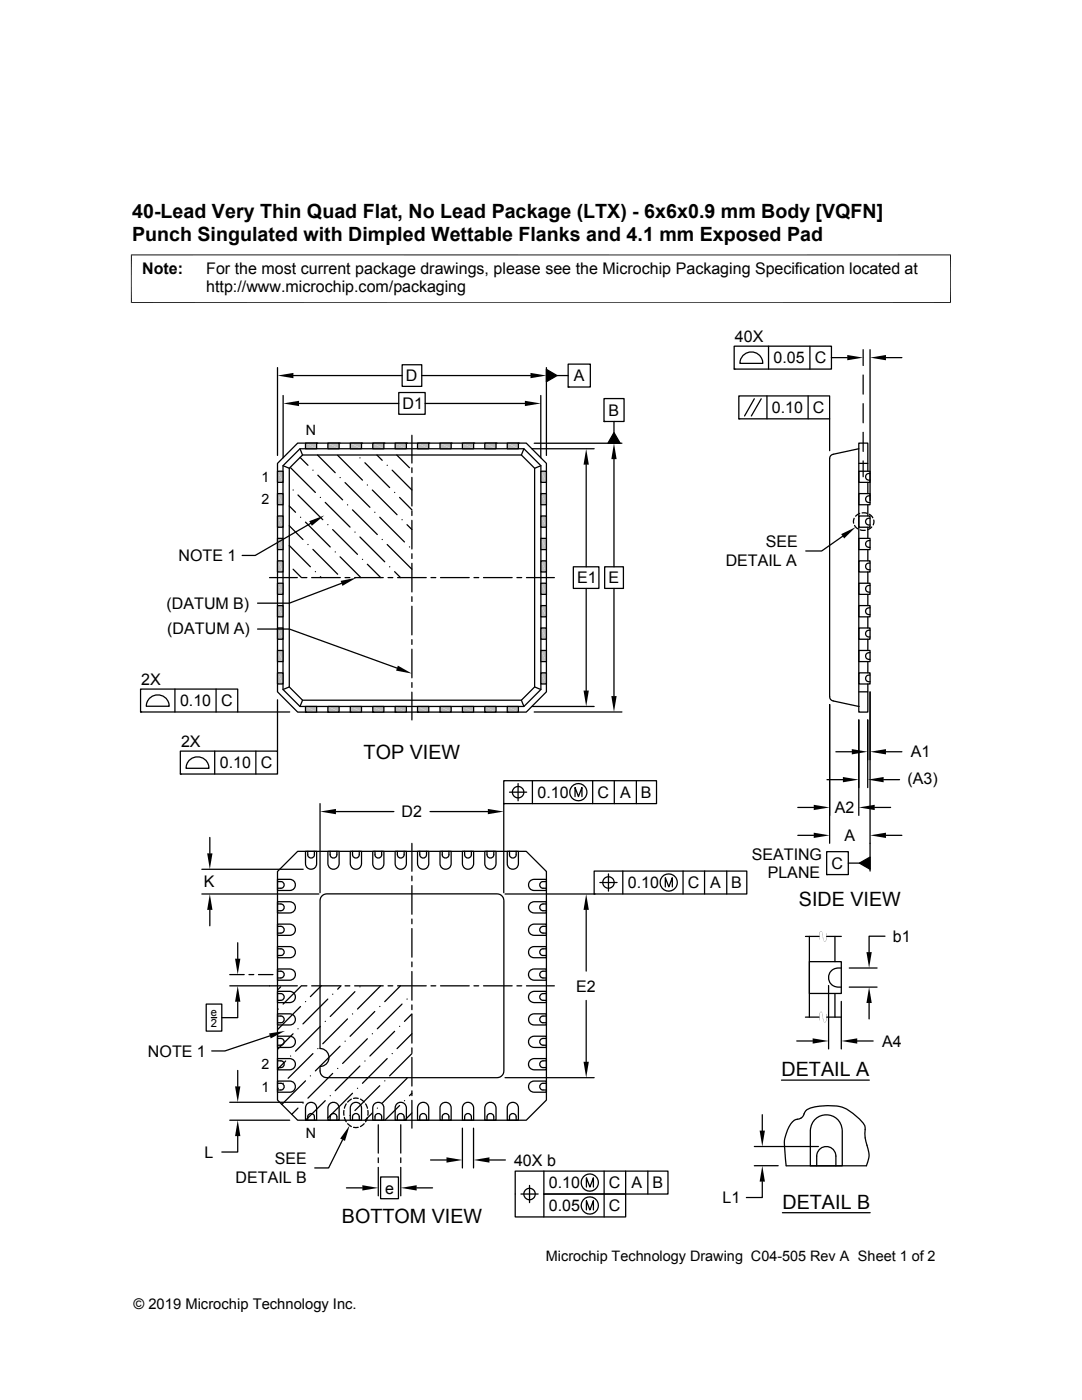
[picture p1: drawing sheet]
<svg xmlns="http://www.w3.org/2000/svg" width="216mm" height="279mm" viewBox="0 0 216 279" stroke-linecap="round" stroke-linejoin="round" font-family="sans-serif">
<g fill="none" stroke="#000" stroke-width=".25">
<path d="M56.5 92.9l1.2 .6M58 93.3l4.9 5M58.5 97.8h.1M59.4 88.4h45.6l4 4.1v45.6l-4 4h-45.6l-4-4v-45.6zM59.5 98.8l4.9 4.9M59.9 89.6l.5 1.2M59.9 89.6h44.6l3.4 3.3v44.7l-3.4 3.4h-44.6l-3.4-3.4v-44.7zM59.9 91.3l1.5 1.6M60.4 90.8h43.6l2.7 2.7v43.6l-2.7 2.6h-43.6l-2.7-2.6v-43.6zM62.4 93.8h.1M63.4 90.8l3.5 3.5M63.4 94.8l5 5"/>
<path d="M63.9 99.3h.1M67.4 90.9l4.9 4.9M67.9 95.3h.1M68.9 96.3l4.9 4.9M71.8 91.4h.1M72.8 92.4l4.9 4.9M73.3 96.8h.1M74.3 97.8l4.9 4.9M75.2 90.8l1.1 1.1M77.3 92.9h.1M78.3 93.8l3.9 4M78.7 98.3h.1"/>
<path d="M79.2 90.8l2.5 2.5M79.7 99.3l2.5 2.4M104.5 89.6l-.5 1.2M107.9 92.9l-1.2 .6M57.7 101l1.3 1.2M57.7 104.9l2.8 2.8M57.7 108.9l4.2 4.2M58.5 113.6l1.7 1.7M60 103.2h.1M61 104.2l4.9 5M61.4 108.7h.1M62.4 109.6l5 5"/>
<path d="M62.9 114.1h.1M63.9 115.1l.2 .2M64.9 100.3l4.9 4.9M65.4 104.7h.1M66.4 105.7l4.9 4.9M66.9 110.2h.1M67.9 111.1l4.1 4.2M69.3 100.8h.1M70.3 101.7l5 5M70.8 106.2h.1M71.8 107.2l5 4.9M72.3 111.6h.1"/>
<path d="M73.3 112.6l2.7 2.7M74.8 102.2h.1M75.8 103.2l4.9 5M76.3 107.7h.1M77.3 108.7l4.9 4.9M77.7 113.1h.1M78.7 114.1l1.2 1.2M80.2 103.7h.1M81.2 104.7l1 1M81.7 109.2h.1M57.7 137.1l-1.2 .5M60.4 139.7l-.5 1.3"/>
<path d="M104 139.7l.5 1.3M106.7 137.1l1.2 .5"/>
</g>
<g fill="#c0c0c0">
<path d="M101.2 88.4l2.2 1.2h-2.2z"/>
<path d="M101.2 88.4h2.2v1.2z"/>
<path d="M96.7 88.4l2.3 1.2h-2.3z"/>
<path d="M96.7 88.4h2.3v1.2z"/>
<path d="M92.3 88.4l2.2 1.2h-2.2z"/>
<path d="M92.3 88.4h2.2v1.2z"/>
<path d="M87.8 88.4l2.2 1.2h-2.2z"/>
<path d="M87.8 88.4h2.2v1.2z"/>
<path d="M83.3 88.4l2.3 1.2h-2.3z"/>
<path d="M83.3 88.4h2.3v1.2z"/>
<path d="M78.8 88.4l2.3 1.2h-2.3z"/>
<path d="M78.8 88.4h2.3v1.2z"/>
<path d="M74.4 88.4l2.2 1.2h-2.2z"/>
<path d="M74.4 88.4h2.2v1.2z"/>
<path d="M69.9 88.4l2.2 1.2h-2.2z"/>
<path d="M69.9 88.4h2.2v1.2z"/>
<path d="M65.4 88.4l2.3 1.2h-2.3z"/>
<path d="M65.4 88.4h2.3v1.2z"/>
<path d="M61 88.4l2.2 1.2h-2.2z"/>
<path d="M61 88.4h2.2v1.2z"/>
<path d="M107.9 94l1.1 2.3h-1.1z"/>
<path d="M107.9 94h1.1v2.3z"/>
<path d="M55.4 94l1.1 2.3h-1.1z"/>
<path d="M55.4 94h1.1v2.3z"/>
<path d="M107.9 98.5l1.1 2.2h-1.1z"/>
<path d="M107.9 98.5h1.1v2.2z"/>
<path d="M55.4 98.5l1.1 2.2h-1.1z"/>
<path d="M55.4 98.5h1.1v2.2z"/>
<path d="M107.9 103l1.1 2.2h-1.1z"/>
<path d="M107.9 103h1.1v2.2z"/>
<path d="M55.4 103l1.1 2.2h-1.1z"/>
<path d="M55.4 103h1.1v2.2z"/>
<path d="M107.9 107.4l1.1 2.3h-1.1z"/>
<path d="M107.9 107.4h1.1v2.3z"/>
<path d="M55.4 107.4l1.1 2.3h-1.1z"/>
<path d="M55.4 107.4h1.1v2.3z"/>
<path d="M107.9 111.9l1.1 2.3h-1.1z"/>
<path d="M107.9 111.9h1.1v2.3z"/>
<path d="M55.4 111.9l1.1 2.3h-1.1z"/>
<path d="M55.4 111.9h1.1v2.3z"/>
<path d="M107.9 116.4l1.1 2.2h-1.1z"/>
<path d="M107.9 116.4h1.1v2.2z"/>
<path d="M55.4 116.4l1.1 2.2h-1.1z"/>
<path d="M55.4 116.4h1.1v2.2z"/>
<path d="M107.9 120.9l1.1 2.2h-1.1z"/>
<path d="M107.9 120.9h1.1v2.2z"/>
<path d="M55.4 120.9l1.1 2.2h-1.1z"/>
<path d="M55.4 120.9h1.1v2.2z"/>
<path d="M107.9 125.3l1.1 2.3h-1.1z"/>
<path d="M107.9 125.3h1.1v2.3z"/>
<path d="M55.4 125.3l1.1 2.3h-1.1z"/>
<path d="M55.4 125.3h1.1v2.3z"/>
<path d="M107.9 129.8l1.1 2.2h-1.1z"/>
<path d="M107.9 129.8h1.1v2.2z"/>
<path d="M55.4 129.8l1.1 2.2h-1.1z"/>
<path d="M55.4 129.8h1.1v2.2z"/>
<path d="M107.9 134.3l1.1 2.2h-1.1z"/>
<path d="M107.9 134.3h1.1v2.2z"/>
<path d="M55.4 134.3l1.1 2.2h-1.1z"/>
<path d="M55.4 134.3h1.1v2.2z"/>
<path d="M101.2 141l2.2 1.1h-2.2z"/>
<path d="M101.2 141h2.2v1.1z"/>
<path d="M96.7 141l2.3 1.1h-2.3z"/>
<path d="M96.7 141h2.3v1.1z"/>
<path d="M92.3 141l2.2 1.1h-2.2z"/>
<path d="M92.3 141h2.2v1.1z"/>
<path d="M87.8 141l2.2 1.1h-2.2z"/>
<path d="M87.8 141h2.2v1.1z"/>
<path d="M83.3 141l2.3 1.1h-2.3z"/>
<path d="M83.3 141h2.3v1.1z"/>
<path d="M78.8 141l2.3 1.1h-2.3z"/>
<path d="M78.8 141h2.3v1.1z"/>
<path d="M74.4 141l2.2 1.1h-2.2z"/>
<path d="M74.4 141h2.2v1.1z"/>
<path d="M69.9 141l2.2 1.1h-2.2z"/>
<path d="M69.9 141h2.2v1.1z"/>
<path d="M65.4 141l2.3 1.1h-2.3z"/>
<path d="M65.4 141h2.3v1.1z"/>
<path d="M61 141l2.2 1.1h-2.2z"/>
<path d="M61 141h2.2v1.1z"/>
</g>
<g fill="none" stroke="#000" stroke-width=".25">
<path d="M55.4 73.4v17.5M56.5 78.9v12.5M58.5 75h21.7M79.6 78.3h5.2v4.4h-5.2zM80.2 72.8h4v4.3h-4zM84.2 75h21.7M107.9 78.9v12.5M109 73.7l2.1 1.3-2.1 1.2zM109 73.4v17.5M111.1 75h2.3M113.4 72.7h4.4v4.5h-4.4zM113.4 77.2h.1"/>
<path d="M120.5 79.5h4v4.6h-4zM146.5 69.1h19.4v4.6h-19.4zM146.5 73.7h.1M147.4 79h18.1v4.6h-18.1zM148.4 70.8a2.28 2.28 0 0 1 2.5-.4 2.28 2.28 0 0 1 1.3 2.1h-4.6l.4-1.1zM150.5 79.6l-1.9 3.4M151.9 79.6l-2 3.4M153 79v4.6M153.4 69.1v4.6M161.2 79v4.6M161.6 69.1v4.6M165.9 71.4h3.2"/>
<path d="M172.2 69.8v3.1M172.2 74.8v3.9M173.6 69.8v30.1M176.8 71.4h3.2M55.4 94h1.1v2.3h-1.1zM55.4 98.5h1.1v2.2h-1.1zM59.7 80.5h19.9M61 88.4h2.2v1.2h-2.2zM63.2 88.4h.1M65.4 88.4h2.3v1.2h-2.3zM67.7 88.4h.1M69.9 88.4h2.2v1.2h-2.2z"/>
<path d="M72.1 88.4h.1M74.4 88.4h2.2v1.2h-2.2zM76.6 88.4h.1M78.8 88.4h2.3v1.2h-2.3zM81.1 88.4h.1M82.2 86.9v5.5M82.2 93.4v.9M82.2 95.3v5.7M83.3 88.4h2.3v1.2h-2.3zM84.8 80.5h19.9M85.6 88.4h.1M87.8 88.4h2.2v1.2h-2.2z"/>
<path d="M90 88.4h.1M92.3 88.4h2.2v1.2h-2.2zM94.5 88.4h.1M96.7 88.4h2.3v1.2h-2.3zM99 88.4h.1M101.2 88.4h2.2v1.2h-2.2zM103.4 88.4h.1M106.1 89.6h12.5M106.6 88.5h17.5M107.9 98.5h1.1v2.2h-1.1zM107.9 94h1.1v2.3h-1.1zM117 92.7v20.4"/>
<path d="M120.5 84.1h.1M122.5 91.6v21.5M122.5 86.3l1.2 2.2h-2.4zM122.5 84.1v2.2M147.4 83.6h.1M165.5 83.6v6.3M171.4 92.5h1.8M171.4 89.6l-5.1 1.1a.84 .84 0 0 0-.8 .8v47.5a.84 .84 0 0 0 .8 .9l5.1 1.1M171.4 98.5h2.2v2.2h-2.2zM171.4 94h2.2v2.3h-2.2zM172.2 80.6v3.8M172.2 86.3v3.8"/>
<path d="M172.2 92v3.1M173.2 94v-5.6h-1.8v53.7h1.8v-5.6M173.2 96.3v2.2M173.6 99a.69 .69 0 0 0-.9 .6 .69 .69 0 0 0 .9 .7M173.6 94.5a.69 .69 0 0 0-.9 .7 .69 .69 0 0 0 .9 .6M53.8 115.3h5.5M55.4 103h1.1v2.2h-1.1zM55.4 107.4h1.1v2.3h-1.1zM55.4 111.9h1.1v2.3h-1.1zM55.4 116.4h1.1v2.2h-1.1zM60.3 115.3h.9M62 104.5l-11.1 6.3h-2.6"/>
<path d="M62.2 115.3h5.7M68.1 116.4l-10.4 4h-6.3M68.9 115.3h.9M70.8 115.3h5.7M77.4 115.3h1M79.3 115.3h5.7M82.2 101.9v1M82.2 103.8v5.8M82.2 110.5v1M82.2 112.4v5.7M82.2 119.1v.9M86 115.3h1"/>
<path d="M87.9 115.3h5.7M94.6 115.3h.9M96.5 115.3h5.7M103.1 115.3h1M105.1 115.3h5.5M107.9 116.4h1.1v2.2h-1.1zM107.9 111.9h1.1v2.3h-1.1zM107.9 107.4h1.1v2.3h-1.1zM107.9 103h1.1v2.2h-1.1zM114.4 113.1h5.1v4.3h-5.1zM117 117.4v20.4M120.6 113.1h3.8v4.3h-3.8z"/>
<path d="M122.5 117.4v21.5M168.1 107l-4.1 3h-3.2M170.4 103.4l-.1 1M170.5 104.9l.7 .7M171.4 116.4h2.2v2.2h-2.2zM171.4 111.9h2.2v2.3h-2.2zM171.4 107.4h2.2v2.3h-2.2zM171.4 103h2.2v2.2h-2.2zM171.5 102.5l-.8 .5M171.7 105.7l1 .1M172 102.4h1M173.2 100.7v2.3"/>
<path d="M173.2 105.2v2.2M173.2 109.7v2.2M173.2 114.2v2.2M173.2 118.6v2.3M173.5 102.6l.7 .7M173.6 116.8a.69 .69 0 0 0-.9 .7 .69 .69 0 0 0 .9 .7M173.6 112.4a.69 .69 0 0 0-.9 .6 .69 .69 0 0 0 .9 .7M173.6 107.9a.7 .7 0 0 0-.9 .7 .7 .7 0 0 0 .9 .6M173.6 103.4a.7 .7 0 0 0-.9 .7 .7 .7 0 0 0 .9 .7M173.9 105.2l-.8 .5M174.3 103.8l-.1 1M28 137.5h19.4v4.6h-19.4z"/>
<path d="M30 139.2a2.29 2.29 0 0 1 2.4-.3 2.29 2.29 0 0 1 1.4 2h-4.6l.3-1.1zM34.9 137.5v4.6M43.1 137.5v4.6M51.4 125.5h6.3l21.5 7.8M55.4 120.9h1.1v2.2h-1.1zM55.4 125.3h1.1v2.3h-1.1zM55.4 129.8h1.1v2.2h-1.1zM55.4 134.3h1.1v2.2h-1.1zM55.4 139.7v10.2M82.2 121v5.7M82.2 127.7v.9M82.2 129.6v5.7"/>
<path d="M82.2 136.2v1M82.2 138.1v5.6M107.9 134.3h1.1v2.2h-1.1zM107.9 129.8h1.1v2.2h-1.1zM107.9 125.3h1.1v2.3h-1.1zM107.9 120.9h1.1v2.2h-1.1zM171.4 138.1h1.8M171.4 134.3h2.2v2.2h-2.2zM171.4 129.8h2.2v2.2h-2.2zM171.4 125.3h2.2v2.3h-2.2zM171.4 120.9h2.2v2.2h-2.2zM173.2 123.1v2.2"/>
<path d="M173.2 127.6v2.2M173.2 132v2.3M173.6 134.7a.69 .69 0 0 0-.9 .7 .69 .69 0 0 0 .9 .7M173.6 130.3a.69 .69 0 0 0-.9 .6 .69 .69 0 0 0 .9 .7M173.6 125.8a.7 .7 0 0 0-.9 .6 .7 .7 0 0 0 .9 .7M173.6 121.3a.7 .7 0 0 0-.9 .7 .7 .7 0 0 0 .9 .7M173.6 138.1v35.7M28 142.1h.1M36 149.9h19.4v4.6h-19.4zM36 154.5h.1M37.9 151.6a2.29 2.29 0 0 1 2.4-.4 2.29 2.29 0 0 1 1.4 2.1h-4.6l.3-1.1zM42.8 149.9v4.6"/>
<path d="M47.4 142.1h10.4M51.1 149.9v4.6M61 141h2.2v1.1h-2.2zM61 142.1h.1M65.4 141h2.3v1.1h-2.3zM65.4 142.1h.1M69.9 141h2.2v1.1h-2.2zM69.9 142.1h.1M74.4 141h2.2v1.1h-2.2zM74.4 142.1h.1M78.8 141h2.3v1.1h-2.3zM78.8 142.1h.1"/>
<path d="M83.3 141h2.3v1.1h-2.3zM83.3 142.1h.1M87.8 141h2.2v1.1h-2.2zM87.8 142.1h.1M92.3 141h2.2v1.1h-2.2zM92.3 142.1h.1M96.7 141h2.3v1.1h-2.3zM96.7 142.1h.1M100.5 155.8h30.5v4.6h-30.5zM101.2 141h2.2v1.1h-2.2zM101.2 142.1h.1M101.7 158.1h3.4"/>
<path d="M103.4 156.4v3.4M106.1 141h12.5M106.2 155.8v4.6M106.6 142.1h17.5M114.7 159v-1.8l.7 1.8 .7-1.8v1.8M118.3 155.8v4.6M122.6 155.8v4.6M127 155.8v4.6M165 155.6h3.2M165.5 140.6v27.7M166.8 150h3.2M171.4 143.7v19"/>
<path d="M173.1 143.7v13.5M176.3 155.6h3.2M176.8 150h3.2M40.3 173.5h20.2M40.3 178.4h23.3M41.9 167.1v3.2M55.4 175.5h2.4a1.11 1.11 0 0 1 1.1 1.1 1.11 1.11 0 0 1-1.1 1.1h-2.4zM55.4 180h2.4a1.12 1.12 0 0 1 1.1 1.1 1.12 1.12 0 0 1-1.1 1.1h-2.4zM55.4 175.9h.6a.67 .67 0 0 1 .7 .7 .67 .67 0 0 1-.7 .7h-.6M55.4 173.9l4-4h45.6l4 4v45.6l-4 4.1h-45.6l-4-4.1zM61 169.9h2.2v2.5a1.11 1.11 0 0 1-1.1 1.1 1.11 1.11 0 0 1-1.1-1.1zM62.7 169.9v.7a.67 .67 0 0 1-.6 .6 .67 .67 0 0 1-.7-.6v-.7"/>
<path d="M63.9 160.4v17.8M64.2 178.8l.6-.3 .4-.1h34l.8 .3 .4 .5 .1 .5v34l-.1 .6-.4 .5-.8 .3h-34l-.6-.2-.4-.3a2.2 2.2 0 0 1-.3-1.8 1.79 1.79 0 0 0 1.7-1.8 1.79 1.79 0 0 0-1.7-1.7v-29.6zM65.4 169.9h2.3v2.5a1.12 1.12 0 0 1-1.2 1.1 1.12 1.12 0 0 1-1.1-1.1zM67 162h11.6M67.2 169.9v.7a.68 .68 0 0 1-.7 .6 .68 .68 0 0 1-.6-.6v-.7M69.9 169.9h2.2v2.5a1.12 1.12 0 0 1-1.1 1.1 1.12 1.12 0 0 1-1.1-1.1zM71.7 169.9v.7a.68 .68 0 0 1-.7 .6 .68 .68 0 0 1-.7-.6v-.7M74.4 169.9h2.2v2.5a1.11 1.11 0 0 1-1.1 1.1 1.11 1.11 0 0 1-1.1-1.1zM76.2 169.9v.7a.67 .67 0 0 1-.7 .6 .67 .67 0 0 1-.7-.6v-.7M78.8 169.9h2.3v2.5a1.12 1.12 0 0 1-1.1 1.1 1.12 1.12 0 0 1-1.2-1.1zM80.6 169.9v.7a.68 .68 0 0 1-.6 .6 .68 .68 0 0 1-.7-.6v-.7M82.2 168.3v5.6"/>
<path d="M82.2 174.8v1M82.2 176.7v5.8M83.3 169.9h2.3v2.5a1.12 1.12 0 0 1-1.2 1.1 1.12 1.12 0 0 1-1.1-1.1zM85.1 169.9v.7a.68 .68 0 0 1-.7 .6 .68 .68 0 0 1-.6-.6v-.7M85.8 162h11.5M87.8 169.9h2.2v2.5a1.11 1.11 0 0 1-1.1 1.1 1.11 1.11 0 0 1-1.1-1.1zM89.6 169.9v.7a.67 .67 0 0 1-.7 .6 .67 .67 0 0 1-.7-.6v-.7M92.3 169.9h2.2v2.5a1.12 1.12 0 0 1-1.1 1.1 1.12 1.12 0 0 1-1.1-1.1zM94.1 169.9v.7a.68 .68 0 0 1-.7 .6 .68 .68 0 0 1-.7-.6v-.7M96.7 169.9h2.3v2.5a1.12 1.12 0 0 1-1.1 1.1 1.12 1.12 0 0 1-1.2-1.1zM98.5 169.9v.7a.68 .68 0 0 1-.6 .6 .68 .68 0 0 1-.7-.6v-.7M100.5 160.4h.1"/>
<path d="M100.5 160.4v17.8M100.8 178.4h17.8M101.2 169.9h2.2v2.5a1.11 1.11 0 0 1-1.1 1.1 1.11 1.11 0 0 1-1.1-1.1zM103 169.9v.7a.67 .67 0 0 1-.7 .6 .67 .67 0 0 1-.6-.6v-.7M105.7 176l.3-.4 .6-.1h2.4v2.2h-2.4a1.11 1.11 0 0 1-1-.6 1.11 1.11 0 0 1 .1-1.1zM109 175.9h-.6a.67 .67 0 0 0-.7 .7 .67 .67 0 0 0 .7 .7h.6M118.6 173.8h30.4v4.6h-30.4zM118.6 178.4h.1M119.7 176.1h3.4M121.4 174.4v3.4M124.3 173.8v4.6M132.8 177v-1.8l.7 1.8 .7-1.8v1.8"/>
<path d="M136.3 173.8v4.6M140.6 173.8v4.6M145 173.8v4.6M159.2 161.1h3.2M159.2 166.7h3.2M165 170h4.3v4.5h-4.3zM165 174.5h.1M169.3 172.3h2.2M171.5 172.3l2.1-1.3v2.5zM174.5 161.1h3.2M176.8 166.7h3.2M41.9 181.6v3.2"/>
<path d="M45.8 196.7h13.5M45.8 194.5h2.9M47.4 199.9v3.2h-3.1M47.4 188.2v3.1M49.7 194.5h.9M51.6 194.5h2.9M55.4 184.4h2.4a1.12 1.12 0 0 1 1.1 1.1 1.12 1.12 0 0 1-1.1 1.2h-2.4zM55.4 188.9h2.4a1.11 1.11 0 0 1 1.1 1.1 1.11 1.11 0 0 1-1.1 1.1h-2.4zM55.4 193.4h2.4a1.12 1.12 0 0 1 1.1 1.1 1.12 1.12 0 0 1-1.1 1.1h-2.4zM55.4 197.8h2.4a1.12 1.12 0 0 1 1.1 1.2 1.12 1.12 0 0 1-1.1 1.1h-2.4zM55.4 180.4h.6a.68 .68 0 0 1 .7 .7 .68 .68 0 0 1-.7 .7h-.6M55.4 184.9h.6a.68 .68 0 0 1 .7 .6 .68 .68 0 0 1-.7 .7h-.6"/>
<path d="M55.4 189.4h.6a.67 .67 0 0 1 .7 .6 .67 .67 0 0 1-.7 .7h-.6M55.4 193.8h.6a.68 .68 0 0 1 .7 .7 .68 .68 0 0 1-.7 .7h-.6M55.4 198.3h.6a.68 .68 0 0 1 .7 .7 .68 .68 0 0 1-.7 .6h-.6M56 196.9l-.6 .7M60.2 196.7l-3.7 3.7M60.3 196.7h.9M61 199.9h.1M62.2 196.7h5.7M64.1 196.7l-2.2 2.2M65.4 199.4l-4.9 4.9M66.4 198.4h.1M68.1 196.7l-.7 .7"/>
<path d="M68.9 196.7h.9M70.8 196.7h5.7M70.8 197.9l-4.9 5M71.8 196.9h.1M76 196.7l-4.7 4.7M77.4 196.7h1M79.3 196.7h5.7M79.9 196.7l-3.1 3.2M81.2 199.4h.1M82.2 183.4v1M82.2 185.3v5.7M82.2 192v.9"/>
<path d="M82.2 193.9v5.7M86 196.7h1M87.9 196.7h5.7M94.6 196.7h.9M96.5 196.7h5.7M103.1 196.7h1M105.1 196.7h5.5M105.7 180.4l.3-.3 .6-.1h2.4v2.2h-2.4a1.13 1.13 0 0 1-.9-1.8zM105.7 193.8l.3-.3 .6-.1h2.4v2.2h-2.4a1.13 1.13 0 0 1-.9-1.8zM105.7 198.3l.3-.3 .6-.2h2.4v2.3h-2.4a1.11 1.11 0 0 1-1-.6 1.11 1.11 0 0 1 .1-1.2zM105.7 189.4l.3-.4 .6-.1h2.4v2.2h-2.4a1.11 1.11 0 0 1-1-.6 1.11 1.11 0 0 1 .1-1.1zM105.7 184.9l.3-.3 .6-.2h2.4v2.3h-2.4a1.11 1.11 0 0 1-1-.6 1.11 1.11 0 0 1 .1-1.2z"/>
<path d="M109 198.3h-.6a.68 .68 0 0 0-.7 .7 .68 .68 0 0 0 .7 .6h.6M109 193.8h-.6a.68 .68 0 0 0-.7 .7 .68 .68 0 0 0 .7 .7h.6M109 189.4h-.6a.67 .67 0 0 0-.7 .6 .67 .67 0 0 0 .7 .7h.6M109 184.9h-.6a.68 .68 0 0 0-.7 .6 .68 .68 0 0 0 .7 .7h.6M109 180.4h-.6a.68 .68 0 0 0-.7 .7 .68 .68 0 0 0 .7 .7h.6M117 181.6v12.2M117 199.7v12.2M160.7 186.9h2.7M161.5 191.9h6.4v6.4h-6.4zM161.5 186.9v16.1M165 186.9h2.9M165.3 196.7v12.6"/>
<path d="M166.6 186.9v5M166.6 198.3v4.7M167.9 199.9v9.4M167.9 193.2a1.99 1.99 0 0 0-2.6 1.9 1.99 1.99 0 0 0 2.6 1.9M169.5 197h5.5M169.5 193.2h5.5M176.6 186.8h-3.2v3.2M41.1 200.4h3.2v5.4h-3.2zM42.2 203.1h1M45.8 220h14.7M47.4 213.6v3.2M53.8 206.7l-8.9 3h-2.7"/>
<path d="M55.4 202.3h2.4a1.11 1.11 0 0 1 1.1 1.1 1.11 1.11 0 0 1-1.1 1.2h-2.4zM55.4 206.8h2.4a1.12 1.12 0 0 1 1.1 1.1 1.12 1.12 0 0 1-1.1 1.1h-2.4zM55.4 211.3h2.4a1.12 1.12 0 0 1 1.1 1.1 1.12 1.12 0 0 1-1.1 1.1h-2.4zM55.4 215.8h2.4a1.11 1.11 0 0 1 1.1 1.1 1.11 1.11 0 0 1-1.1 1.1h-2.4zM55.4 202.8h.6a.67 .67 0 0 1 .7 .6 .67 .67 0 0 1-.7 .7h-.6M55.4 207.2h.6a.68 .68 0 0 1 .7 .7 .68 .68 0 0 1-.7 .7h-.6M55.4 211.7h.6a.68 .68 0 0 1 .7 .7 .68 .68 0 0 1-.7 .7h-.6M55.4 216.2h.6a.67 .67 0 0 1 .7 .7 .67 .67 0 0 1-.7 .6h-.6M55.5 201.4h.1M55.5 217.2l-.1 .1M56.5 216.2h.1M57 211.8l-1.6 1.6"/>
<path d="M58 210.8h.1M58.5 206.3l-3.1 3.1M59.5 205.3h.1M60 200.9l-4.6 4.6M61 215.7l-4.8 4.7M61.9 214.7h.1M62.4 210.3l-4.9 4.9M63.4 209.3h.1M63.9 204.8l-4.9 5M64.9 203.8h.1M64.9 219.7l-3.9 3.9M65.9 218.7h.1"/>
<path d="M66.4 214.2l-5 5M67.4 213.2h.1M67.9 208.8l-5 4.9M68.9 207.8h.1M69.3 203.3l-4.9 5M70.1 219.4l-.7 .5M70.3 202.4h.1M70.3 218.2l-4.9 4.9M70.5 219.2h1M71.3 217.2h.1M71.8 212.7l-4.9 5M71.9 219.4l.8 .5"/>
<path d="M72.8 211.8h.1M73.3 207.3l-4.9 4.9M74.3 206.3h.1M74.8 201.9l-4.9 4.9M75.8 200.9h.1M75.8 216.7l-5 4.9M76.8 215.7h.1M77.3 211.3l-5 4.9M78.3 210.3h.1M78.7 205.8l-4.9 5M79.7 204.8h.1M80.2 200.4l-4.9 4.9"/>
<path d="M80.7 219.7h.1M81.2 215.2l-4.9 5M82.2 200.6v.9M82.2 202.5v5.7M82.2 209.1v1M82.2 211v5.7M82.2 217.7v1M82.2 219.6v5.5M82.2 218.2l-.5 .5M82.2 210.3l-4.5 4.4M82.2 202.4l-1.5 1.4M82.2 206.3l-3 3"/>
<path d="M100.8 215.1h17.8M105.7 207.3l.3-.4 .6-.1h2.4v2.2h-2.4a1.13 1.13 0 0 1-.9-1.7zM105.7 202.8l.3-.3 .6-.2h2.4v2.3h-2.4a1.11 1.11 0 0 1-1-.6 1.11 1.11 0 0 1 .1-1.2zM105.7 211.7l.3-.3 .6-.1h2.4v2.2h-2.4a1.12 1.12 0 0 1-.9-1.8zM105.7 216.2l.3-.3 .6-.1h2.4v2.2h-2.4a1.11 1.11 0 0 1-1-.6 1.11 1.11 0 0 1 .1-1.2zM109 216.2h-.6a.67 .67 0 0 0-.7 .7 .67 .67 0 0 0 .7 .6h.6M109 211.7h-.6a.68 .68 0 0 0-.7 .7 .68 .68 0 0 0 .7 .7h.6M109 207.2h-.6a.68 .68 0 0 0-.7 .7 .68 .68 0 0 0 .7 .7h.6M109 202.8h-.6a.67 .67 0 0 0-.7 .6 .67 .67 0 0 0 .7 .7h.6M155.9 215.6h17.6M159 207.8h3.2M160.7 203h2.7"/>
<path d="M165 203h2.9M171 207.8h3.2M173.4 200.2v3.1M45.8 223.6h12M47.4 226.7v3.2h-3.1M59.5 221.1l-1.3 1.3M60.5 220.2h.1M61.4 223.6v-.7a.67 .67 0 0 1 .7-.7 .67 .67 0 0 1 .6 .7v.7M61.4 220.2a1.12 1.12 0 0 1 1.8 .9v2.5h-2.2v-2.5l.1-.5zM65.9 223.6v-.7a.68 .68 0 0 1 .6-.7 .68 .68 0 0 1 .7 .7v.7M65.9 220.2a1.13 1.13 0 0 1 1.8 .9v2.5h-2.3v-2.5l.2-.5zM68.4 227.5l-2.8 5.6h-2.8"/>
<path d="M68.6 221.6v1M68.7 223l.4 .9M69.1 220.3l-.4 .9M69.1 237.1h3.2M69.4 224.3l.7 .5M69.9 222.6h.1M70.3 223.6v-.7a.68 .68 0 0 1 .7-.7 .68 .68 0 0 1 .7 .7v.7M70.4 220.2a1.12 1.12 0 0 1 1.1-.1 1.12 1.12 0 0 1 .6 1v2.5h-2.2v-2.5l.1-.5zM70.5 225h1M72.7 224.3l-.8 .5M72.9 220.3l.4 .9M73.3 223l-.4 .9"/>
<path d="M73.4 221.6v1M74.3 222.1l-1.4 1.5M74.8 223.6v-.7a.67 .67 0 0 1 .7-.7 .67 .67 0 0 1 .7 .7v.7M74.8 220.2a1.12 1.12 0 0 1 1.8 .9v2.5h-2.2v-2.5l.1-.5zM75.3 221.1h.1M75.5 224.5v5.6M75.5 231.1v.9M75.5 233v5.7M75.9 234.9h3.6v4.3h-3.6zM79.3 223.6v-.7a.68 .68 0 0 1 .7-.7 .68 .68 0 0 1 .6 .7v.7M79.3 220.2a1.13 1.13 0 0 1 1.8 .9v2.5h-2.3v-2.5l.2-.5zM79.7 220.6l-2.9 3"/>
<path d="M80 224.5v5.6M80 231.1v.9M80 233v5.7M82.2 222.1l-1.4 1.5M83.1 237.1h3.2M83.8 223.6v-.7a.68 .68 0 0 1 .6-.7 .68 .68 0 0 1 .7 .7v.7M83.8 220.2a1.12 1.12 0 0 1 1.1-.1 1.12 1.12 0 0 1 .7 1v2.5h-2.3v-2.5l.2-.5zM85.9 231.5h3.2M88.2 223.6v-.7a.67 .67 0 0 1 .7-.7 .67 .67 0 0 1 .7 .7v.7M88.3 220.2a1.12 1.12 0 0 1 1.7 .9v2.5h-2.2v-2.5l.1-.5zM92.3 225.1v8M92.7 223.6v-.7a.68 .68 0 0 1 .7-.7 .68 .68 0 0 1 .7 .7v.7"/>
<path d="M92.7 220.2a1.13 1.13 0 0 1 1.8 .9v2.5h-2.2v-2.5l.1-.5zM94.5 225.1v8M97.2 223.6v-.7a.68 .68 0 0 1 .7-.7 .68 .68 0 0 1 .6 .7v.7M97.2 220.2a1.12 1.12 0 0 1 1.8 .9v2.5h-2.3v-2.5l.2-.5zM97.7 231.5h3.1M101.7 223.6v-.7a.67 .67 0 0 1 .6-.7 .67 .67 0 0 1 .7 .7v.7M101.7 220.2a1.12 1.12 0 0 1 1.7 .9v2.5h-2.2v-2.5l.2-.5zM103.9 238.3h3.5M105.7 236.6v3.4M108.5 233.7v4.6h16.3v4.6h-22v-9.2h30.5v4.6h-24.8v4.6M117 236.9v-1.8l.7 1.8 .7-1.8v1.8M120.5 233.7v9.2"/>
<path d="M124.8 233.7v4.6M129.3 233.7v4.6M150.5 228.8h12.8M150.5 232.6h4.8M152.1 235.8v3.2h-3.2M152.1 222.5v3.1M158.1 223.9a1.75 1.75 0 0 1 1.4-.6 1.64 1.64 0 0 0 1.1-1.3 2.73 2.73 0 0 1 2.1-1.1 10.4 10.4 0 0 1 6.3 .5l1.9 1.4a4.5 4.5 0 0 1 1.7 2.3v.3a12.1 12.1 0 0 0 .8 4.7 4.5 4.5 0 0 1-.5 2.5h-16l-.2-2.3a7.5 7.5 0 0 1 1.4-6.4zM162.8 223.3a3.2 3.2 0 0 1 3.4-.5 3.2 3.2 0 0 1 1.9 2.9v7h-6.4v-7l.2-1 .3-.8zM166.8 232.7a3.5 3.5 0 0 0-.8-3.5 1.92 1.92 0 0 0-2-.2 1.92 1.92 0 0 0-1 1.7v2M117 241.5v-1.9l.7 1.9 .7-1.9v1.9M156.1 242h17.5"/>
<circle cx="103.4" cy="158.1" r="1.14"/>
<circle cx="115.4" cy="158.1" r="1.71"/>
<circle cx="121.4" cy="176.1" r="1.14"/>
<circle cx="133.4" cy="176.1" r="1.72"/>
<circle cx="105.7" cy="238.3" r="1.14"/>
<circle cx="117.7" cy="236" r="1.72"/>
<circle cx="117.7" cy="240.6" r="1.71"/>
</g>
<g fill="#000">
<path d="M55.4 75l3.1-.6v1.1zM56.5 80.5l3.2-.5v1zM104.7 80l3.2 .5-3.2 .5zM105.9 74.4l3.1 .6-3.1 .5zM109 73.7l2.1 1.3-2.1 1.2zM169.1 70.8l3.1 .6-3.1 .5zM173.6 71.4l3.2-.6v1.1zM117 89.6l.5 3.1h-1.1zM122.5 88.5l.5 3.1h-1zM122.5 86.3l1.2 2.2h-2.4zM61.7 104l3-1.1-2.5 2zM68 115.9l3.1-.6-2.8 1.6z"/>
<path d="M167.9 106.6l2.9-1.4-2.4 2.3zM79.4 132.8l2.8 1.6-3.2-.6zM116.4 137.8h1.1l-.5 3.2zM122 138.9h1l-.5 3.2zM168.2 155.1l3.2 .5-3.2 .5zM170 149.5l3.1 .5-3.1 .6zM173.1 155.6l3.2-.5v1zM173.6 150l3.2-.5v1.1zM41.3 170.3h1.1l-.5 3.2zM63.9 162l3.1-.6v1.1zM97.3 161.4l3.2 .6-3.2 .5zM162.4 160.6l3.1 .5-3.1 .6z"/>
<path d="M162.4 166.2l3.1 .5-3.1 .5zM171.5 172.3l2.1-1.3v2.5zM171.4 161.1l3.1-.5v1.1zM173.6 166.7l3.2-.5v1zM41.9 178.4l.5 3.2h-1.1zM46.9 191.3h1.1l-.6 3.2zM47.4 196.7l.6 3.2h-1.1zM117 178.4l.5 3.2h-1.1zM163.4 186.9v.4zM163.4 186.4v.5zM163.4 186.9l.1 .4zM163.4 187.3l.1 .2z"/>
<path d="M163.5 186.4l-.1 .5zM163.5 187.3v.2zM163.5 186.1l-.1 .3zM163.6 186.1l-.2 .3zM163.7 185.8l-.2 .3zM163.7 185.9l-.2 .2zM163.7 185.8h.1zM163.8 185.8l.1 .1zM163.8 185.8h.2zM163.9 185.9l.2 .2zM164 185.8l.1 .3zM164.1 186.1v.3z"/>
<path d="M164.2 186.9v.4zM164.1 186.4l.1 .5zM164.1 186.1l.1 .3zM164.2 187.3l.1 .3zM164.2 186.9l.1 .4zM164.2 186.4v.5zM164.3 187.3v.3zM164.3 187.6l.1 .3zM164.4 187.9l.2 .1zM164.5 187.9l.1 .1zM164.6 187.9h.1zM164.8 187.6l-.1 .3z"/>
<path d="M164.9 187.6l-.2 .3zM164.9 187.3l-.1 .3zM165 187.3l-.2 .3zM164.9 186.2v.2zM165 186.9l-.1 .4zM164.9 186.2l.1 .2zM164.9 186.4l.1 .5zM165 186.4v.5zM172.9 190h1l-.5 3.2zM46.9 216.8h1.1l-.6 3.2zM53.7 206.2l3.2-.5-2.9 1.5zM116.4 211.9h1.1l-.5 3.2z"/>
<path d="M162.2 207.2l3.1 .6-3.1 .5zM163.4 203v.4zM163.4 202.6v.4zM163.4 203l.1 .4zM163.4 203.4l.1 .2zM163.5 202.6l-.1 .4zM163.5 203.4v.2zM163.5 202.2l-.1 .4zM163.6 202.2l-.2 .4zM163.7 202l-.2 .2zM163.7 202l.1-.1zM163.7 202h.1z"/>
<path d="M163.8 201.9l.1 .1zM163.8 201.9l.2 .1zM163.9 202l.2 .2zM164 202l.1 .2zM164.1 202.2v.4zM164.2 203v.4zM164.1 202.6l.1 .4zM164.1 202.2l.1 .4zM164.2 203.4l.1 .4zM164.2 203l.1 .4zM164.2 202.6v.4zM164.3 203.4v.4z"/>
<path d="M164.3 203.8l.1 .2zM164.4 204l.2 .1zM164.5 204l.1 .1zM164.6 204h.1zM164.8 203.8l-.1 .2zM164.9 203.8l-.2 .2zM164.9 203.4l-.1 .4zM165 203.4l-.2 .4zM164.9 202.4v.2zM165 203l-.1 .4zM164.9 202.4l.1 .2zM164.9 202.6l.1 .4z"/>
<path d="M165 202.6v.4zM167.9 207.8l3.1-.6v1.1zM173.4 197l.5 3.2h-1zM47.4 223.6l.6 3.1h-1.1zM69.8 224.6l-1 3.1-.9-.5zM72.3 236.5l3.2 .6-3.2 .5zM80 237.1l3.1-.6v1.1zM89.1 231l3.2 .5-3.2 .5zM94.5 231.5l3.2-.5v1zM151.6 225.6h1l-.5 3.2zM152.1 232.6l.5 3.2h-1z"/>
</g>
<path d="M26.1 50.9h163.7M26.2 50.8v9.7M189.7 50.8v9.7M26.1 60.4h163.7" fill="none" stroke="#000" stroke-width=".2"/>
<g font-size="3.9">
<text x="26.4" y="43.5">40-Lead Very Thin Quad Flat, No Lead Package (LTX) - 6x6x0.9 mm Body [VQFN]</text>
<text x="26.4" y="48">Punch Singulated with Dimpled Wettable Flanks and 4.1 mm Exposed Pad</text>
<text x="72.6" y="151.4">TOP VIEW</text>
<text x="159.4" y="180.8">SIDE VIEW</text>
<text x="155.9" y="214.7">DETAIL A</text>
<text x="68.2" y="244">BOTTOM VIEW</text>
<text x="156.1" y="241.2">DETAIL B</text>
</g>
<g font-size="3.2">
<text x="28.4" y="54.6">Note:</text>
<text x="41.1" y="58.3">http://www.microchip.com/packaging</text>
<text x="41.1" y="54.6">For the most current package drawings, please see the Microchip Packaging Specification located at</text>
<text x="146.6" y="68.3">40X</text>
<text x="81" y="76.1">D</text>
<text x="114.5" y="76.1">A</text>
<text x="154.4" y="72.5">0.05</text>
<text x="162.6" y="72.5">C</text>
<text x="80.3" y="81.7">D1</text>
<text x="121.4" y="83">B</text>
<text x="154" y="82.4">0.10</text>
<text x="162.2" y="82.4">C</text>
<text x="35.6" y="112">NOTE 1</text>
<text x="144.8" y="113">DETAIL A</text>
<text x="152.8" y="109.2">SEE</text>
<text x="115.2" y="116.4">E1</text>
<text x="121.4" y="116.4">E</text>
<text x="33.2" y="121.5">(DATUM B)</text>
<text x="33.4" y="126.6">(DATUM A)</text>
<text x="28.2" y="136.7">2X</text>
<text x="35.9" y="140.9">0.10</text>
<text x="44.1" y="140.9">C</text>
<text x="36.1" y="149.1">2X</text>
<text x="43.9" y="153.3">0.10</text>
<text x="52" y="153.3">C</text>
<text x="181.7" y="151.2">A1</text>
<text x="107.3" y="159.2">0.10</text>
<text x="119.3" y="159.2">C</text>
<text x="123.7" y="159.2">A</text>
<text x="127.9" y="159.2">B</text>
<text x="181.1" y="156.4">(A3)</text>
<text x="80.1" y="163.1">D2</text>
<text x="166.6" y="162.3">A2</text>
<text x="168.5" y="167.9">A</text>
<text x="150" y="171.6">SEATING</text>
<text x="165.9" y="173.4">C</text>
<text x="40.7" y="177.1">K</text>
<text x="125.3" y="177.3">0.10</text>
<text x="137.3" y="177.3">C</text>
<text x="141.7" y="177.3">A</text>
<text x="145.9" y="177.3">B</text>
<text x="153.2" y="175.2">PLANE</text>
<text x="178.2" y="188">b1</text>
<text x="115" y="197.9">E2</text>
<text x="176" y="208.9">A4</text>
<text x="29.5" y="210.9">NOTE 1</text>
<text x="40.8" y="231.1">L</text>
<text x="54.8" y="232.3">SEE</text>
<text x="102.6" y="232.6">40X b</text>
<text x="47" y="236.2">DETAIL B</text>
<text x="76.9" y="238.2">e</text>
<text x="109.5" y="237.2">0.10</text>
<text x="121.5" y="237.2">C</text>
<text x="126" y="237.2">A</text>
<text x="130.2" y="237.2">B</text>
<text x="109.5" y="241.7">0.05</text>
<text x="121.5" y="241.7">C</text>
<text x="144.2" y="240.1">L1</text>
</g>
<g font-size="2.9">
<text x="108.9" y="251.7">Microchip Technology Drawing C04-505 Rev A Sheet 1 of 2</text>
<text x="26.6" y="261.3">© 2019 Microchip Technology Inc.</text>
</g>
<g font-size="2.8">
<text x="61" y="86.9">N</text>
<text x="52.2" y="96.2">1</text>
<text x="52.2" y="100.6">2</text>
<text x="52.2" y="213.4">2</text>
<text x="52.2" y="217.9">1</text>
<text x="61" y="227.2">N</text>
</g>
<g font-size="2.2">
<text x="42.1" y="202.8">e</text>
<text x="42.1" y="205">2</text>
</g>
</svg>
